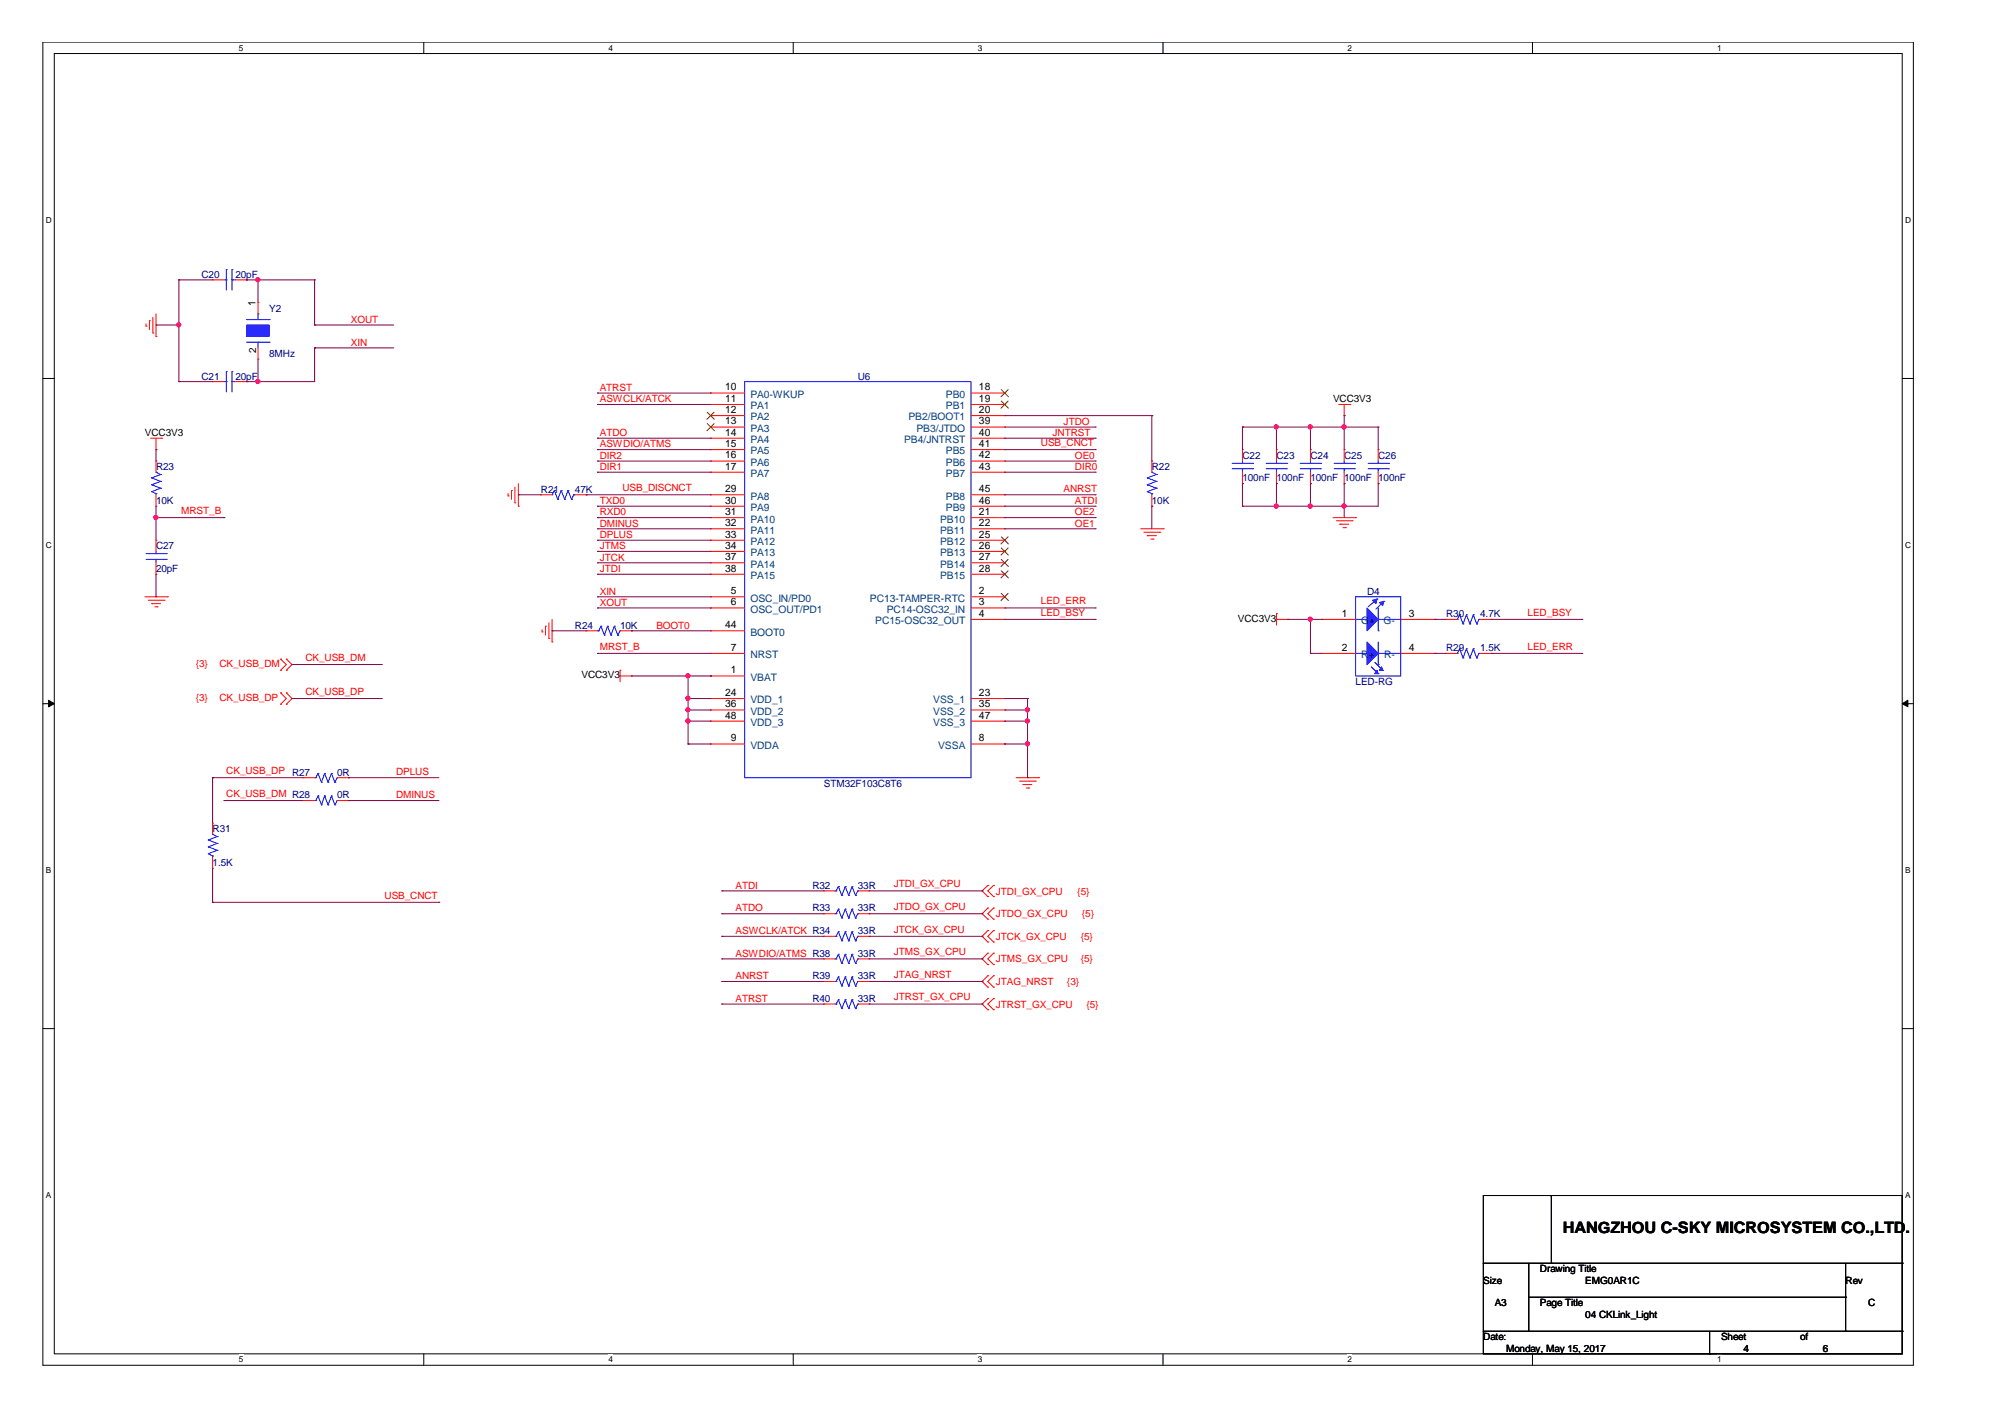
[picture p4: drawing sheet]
<svg xmlns="http://www.w3.org/2000/svg" width="297mm" height="210mm" viewBox="0 0 297 210" stroke-linecap="round" stroke-linejoin="round" font-family="sans-serif">
<path d="M6.3 6.2h277.2v196h-277.2zM8 7.9h273.8v192.6h-273.8z" fill="none" stroke="#000" stroke-width=".15"/>
<g fill="#fff">
<path d="M35.4 6.4h.6v1.4h-.6z"/>
<path d="M35.4 200.7h.6v1.4h-.6z"/>
</g>
<path d="M62.8 6.2v1.7M62.8 200.5v1.7" fill="none" stroke="#000" stroke-width=".15"/>
<g fill="#fff">
<path d="M90.1 6.4h.7v1.4h-.7z"/>
<path d="M90.1 200.7h.7v1.4h-.7z"/>
</g>
<path d="M117.5 6.2v1.7M117.5 200.5v1.7" fill="none" stroke="#000" stroke-width=".15"/>
<g fill="#fff">
<path d="M144.9 6.4h.6v1.4h-.6z"/>
<path d="M144.9 200.7h.6v1.4h-.6z"/>
</g>
<path d="M172.3 6.2v1.7M172.3 200.5v1.7" fill="none" stroke="#000" stroke-width=".15"/>
<g fill="#fff">
<path d="M199.6 6.4h.7v1.4h-.7z"/>
<path d="M199.6 200.7h.7v1.4h-.7z"/>
</g>
<path d="M227 6.2v1.7M227 200.5v1.7" fill="none" stroke="#000" stroke-width=".15"/>
<g fill="#fff">
<path d="M254.4 6.4h.6v1.4h-.6z"/>
<path d="M254.4 200.7h.6v1.4h-.6z"/>
<path d="M6.8 31.9h.8v1.4h-.8z"/>
<path d="M282.2 31.9h.9v1.4h-.9z"/>
<path d="M6.8 80.1h.8v1.4h-.8z"/>
<path d="M282.2 80.1h.9v1.4h-.9z"/>
</g>
<path d="M6.3 56.1h1.7M281.8 56.1h1.7" fill="none" stroke="#000" stroke-width=".15"/>
<g fill="#fff">
<path d="M6.8 128.2h.7v1.4h-.7z"/>
<path d="M282.2 128.2h.8v1.4h-.8z"/>
</g>
<path d="M6.3 104.2h1.7M281.8 104.2h1.7" fill="none" stroke="#000" stroke-width=".15"/>
<g fill="#000" stroke="#000" stroke-width=".15">
<path d="M7.2 103.7l.8 .5-.8 .5z" fill-rule="evenodd"/>
<path d="M281.8 104.2l.9-.5v1z" fill-rule="evenodd"/>
</g>
<g fill="#fff">
<path d="M6.8 176.4h.7v1.4h-.7z"/>
<path d="M282.2 176.4h.8v1.4h-.8z"/>
</g>
<g fill="none" stroke="#000" stroke-width=".15">
<path d="M6.3 152.4h1.7M281.8 152.4h1.7M219.8 177.1h62v23.4h-62zM229.8 177.1v10M219.8 187.1h62M219.8 197.2h62M226.5 197.2h.1M226.5 187.1v10.1M226.5 192.2h46.9M229.8 187.1h.1M253.3 197.2v3.3M273.4 197.2h.1"/>
<path d="M273.4 192.2h.1M273.4 187.1v10.1M281.8 187.1h.1M281.8 197.2h.1M253.3 200.5h.1"/>
</g>
<g fill="none" stroke="#f00" stroke-width=".15">
<path d="M21.6 48.3h.1M21.6 48v.3M22.1 47.5h.1M22.1 47.5v1.3M22.6 49.3h.1M22.6 47v2.3M23.1 49.8h.1M23.1 46.5v3.3M31.5 41.5h.1M31.5 56.5h.1M31.5 41.5h1.7M31.5 56.5h1.7"/>
<path d="M34.9 41.5h1.6M34.9 56.5h1.6M36.5 41.5h.1M36.5 56.5h.1M38.2 44.8h.1M38.2 53.2h.1M38.2 44.8v1.7M38.2 51.5v1.7M105.3 58.2h.1M105.3 59.9h.1M105.3 59.9h5M105.3 58.2h5"/>
<path d="M143.8 59.9h5M143.8 58.2h5M148.8 58.2h.1M148.8 59.9h.1M198.3 59.9h1.7M199.1 59.9v1.7M200 59.9h.1M22.3 64.9h1.7M23.1 66.6h.1M23.1 68.3h.1M23.1 75h.1M23.1 64.9v1.7"/>
<path d="M23.1 68.3v1.6M23.1 73.3v1.7M24 64.9h.1M75.3 73.5h.1M75.3 73.1v.4M75.8 72.7h.1M75.8 72.7v1.3M76.3 74.5h.1M76.3 72.2v2.3M76.8 75h.1M76.8 71.6v3.4M80.1 73.3h.1"/>
<path d="M80.1 73.3h1.7M85.2 73.3h1.6M86.8 73.3h.1M105.3 61.6h.1M105.3 63.3h.1M105.3 64.9h.1M105.3 66.6h.1M105.3 68.3h.1M105.3 69.9h.1M105.3 73.3h.1M105.3 75h.1M105.3 76.7h.1"/>
<path d="M105.3 78.3h.1M105.3 78.3h5M105.3 64.9h5M105.3 76.7h5M105.3 73.3h5M105.3 61.6h5M105.3 63.3h5M105.3 66.6h5M105.3 68.3h5M105.3 69.9h5M105.3 75h5M143.8 78.3h5"/>
<path d="M143.8 64.9h5M143.8 76.7h5M143.8 73.3h5M143.8 61.6h5M143.8 63.3h5M143.8 66.6h5M143.8 68.3h5M143.8 69.9h5M143.8 75h5M148.8 73.3h.1M148.8 75h.1M148.8 76.7h.1"/>
<path d="M148.8 78.3h.1M148.8 61.6h.1M148.8 63.3h.1M148.8 64.9h.1M148.8 66.6h.1M148.8 68.3h.1M148.8 69.9h.1M169 78.3h3.3M169.5 78.8h2.3M170 79.3h.1M170 79.3h1.3M170.5 79.9h.3"/>
<path d="M170.6 68.3h.1M170.6 75h.1M170.6 68.3v1.6M170.6 73.3v1.7M170.8 79.9h.1M171.8 78.8h.1M172.3 78.3h.1M184.1 66.6h.1M184.1 71.6h.1M184.1 66.6v1.7M184.1 69.9v1.7M189.1 66.6h.1"/>
<path d="M189.1 71.6h.1M189.1 66.6v1.7M189.1 69.9v1.7M194.1 66.6h.1M194.1 71.6h.1M194.1 66.6v1.7M194.1 69.9v1.7M197.5 76.7h3.3M198 77.1h2.3M198.5 77.7h.1M198.5 77.7h1.3M199 78.2h.3"/>
<path d="M199.1 61.6h.1M199.1 66.6h.1M199.1 71.6h.1M199.1 66.6v1.7M199.1 69.9v1.7M199.3 78.2h.1M200.3 77.1h.1M200.8 76.7h.1M204.2 66.6h.1M204.2 71.6h.1M204.2 66.6v1.7M204.2 69.9v1.7"/>
<path d="M21.5 88.4h3.3M22 88.9h2.3M22.5 89.4h.1M22.5 89.4h1.3M22.9 89.9h.4M23.1 80h.1M23.1 85.1h.1M23.1 80v1.7M23.1 83.4v1.7M23.3 89.9h.1M24.3 88.9h.1M24.8 88.4h.1"/>
<path d="M41.6 97.6h.1M41.6 99.3h.1M41.6 97.6l.8 .8-.8 .9M42.4 99.3h.1M42.4 97.6h.1M42.4 97.6l.9 .8-.9 .9M80.3 93.6h.1M80.3 93.3v.3M80.8 92.8h.1M80.8 92.8v1.3M81.3 94.6h.1M81.3 92.3v2.3"/>
<path d="M81.8 95.1h.1M81.8 91.8v3.3M86.8 93.4h.1M86.8 93.4h1.7M91.9 99.3h.1M91.9 99.3v1.7M91.9 93.4h1.7M93.6 93.4h.1M105.3 80h.1M105.3 81.7h.1M105.3 83.4h.1M105.3 85.1h.1"/>
<path d="M105.3 88.4h.1M105.3 90.1h.1M105.3 93.4h.1M105.3 96.8h.1M105.3 88.4h5M105.3 96.8h5M105.3 80h5M105.3 81.7h5M105.3 83.4h5M105.3 85.1h5M105.3 90.1h5M105.3 93.4h5"/>
<path d="M143.8 88.4h5M143.8 91.8h5M143.8 80h5M143.8 81.7h5M143.8 83.4h5M143.8 85.1h5M143.8 90.1h5M148.8 88.4h.1M148.8 90.1h.1M148.8 91.8h.1M148.8 80h.1M148.8 81.7h.1"/>
<path d="M148.8 83.4h.1M148.8 85.1h.1M189.1 90.9h.1M189.1 91.8h1.7M189.1 90.9v1.7M190.8 91.8h.1M195.8 91.8h.1M195.8 96.8h.1M195.8 91.8h5M195.8 96.8h5M207.5 91.8h5.1M207.5 96.8h5.1"/>
<path d="M212.6 91.8h.1M212.6 96.8h.1M214.2 96.8h.1M214.2 91.8h.1M214.2 91.8h1.7M214.2 96.8h1.7M219.3 91.8h1.6M219.3 96.8h1.6M220.9 96.8h.1M220.9 91.8h.1M41.6 102.6h.1M41.6 104.3h.1"/>
<path d="M41.6 102.6l.8 .9-.8 .8M42.4 104.3h.1M42.4 102.6h.1M42.4 102.6l.9 .9-.9 .8M44.9 115.2h.1M44.9 118.6h.1M44.9 115.2h1.7M44.9 118.6h1.7M50 115.2h1.6M50 118.6h1.6M51.6 115.2h.1M51.6 118.6h.1"/>
<path d="M91.9 100.1h1.7M93.6 100.1h.1M105.3 100.1h.1M105.3 103.5h.1M105.3 105.2h.1M105.3 106.8h.1M105.3 110.2h.1M105.3 100.1h5M105.3 103.5h5M105.3 105.2h5M105.3 106.8h5M105.3 110.2h5"/>
<path d="M143.8 103.5h5M143.8 105.2h5M143.8 106.8h5M143.8 110.2h5M148.8 110.2h.1M148.8 103.5h.1M148.8 105.2h.1M148.8 106.8h.1M150.5 115.2h3.4M151 115.7h2.4M151.6 116.2h.1M151.6 116.2h1.3"/>
<path d="M152.1 116.7h.3M152.4 116.7h.1M153.4 115.7h.1M153.9 115.2h.1M31.5 121.9h.1M31.5 128.6h.1M31.5 121.9v1.7M31.5 127v1.6M122 132h.1M122 135.4h.1M122 138.7h.1M122 132h1.7"/>
<path d="M122 135.4h1.7M122 138.7h1.7M127.1 132h1.6M127.1 135.4h1.6M127.1 138.7h1.6M128.7 132h.1M128.7 135.4h.1M128.7 138.7h.1M146.3 131.2h.1M146.3 132.8h.1M146.3 134.5h.1M146.3 136.2h.1"/>
<path d="M146.3 137.9h.1M146.3 139.5h.1M146.3 131.2l-.8 .8 .8 .8M146.3 134.5l-.8 .9 .8 .8M146.3 137.9l-.8 .8 .8 .8M147.2 132.8h.1M147.2 131.2h.1M147.2 136.2h.1M147.2 134.5h.1M147.2 139.5h.1M147.2 137.9h.1M147.2 131.2l-.9 .8 .9 .8"/>
<path d="M147.2 134.5l-.9 .9 .9 .8M147.2 137.9l-.9 .8 .9 .8M122 148.7h.1M122 142h.1M122 145.4h.1M122 148.7h1.7M122 142h1.7M122 145.4h1.7M127.1 148.7h1.6M127.1 142h1.6M127.1 145.4h1.6M128.7 148.7h.1"/>
<path d="M128.7 142h.1M128.7 145.4h.1M146.3 141.2h.1M146.3 142.9h.1M146.3 147.9h.1M146.3 149.6h.1M146.3 144.5h.1M146.3 146.2h.1M146.3 141.2l-.8 .8 .8 .9M146.3 147.9l-.8 .8 .8 .9M146.3 144.5l-.8 .9 .8 .8M147.2 142.9h.1"/>
<path d="M147.2 141.2h.1M147.2 149.6h.1M147.2 147.9h.1M147.2 146.2h.1M147.2 144.5h.1M147.2 141.2l-.9 .8 .9 .9M147.2 147.9l-.9 .8 .9 .9M147.2 144.5l-.9 .9 .9 .8"/>
</g>
<g fill="none" stroke="#00f" stroke-width=".15">
<path d="M33.5 39.9h.1M33.5 39.9v3.1M34.4 39.9h.1M34.4 39.9v3.1M33.2 41.5h.3M33.2 56.5h.3M33.5 41.5h.1M33.5 56.5h.1M33.5 55h.1M33.5 55v3.1M34.4 41.5h.1M34.4 55h.1"/>
<path d="M34.4 56.5h.1M34.4 41.5h.5M34.4 55v3.1M34.4 56.5h.5M36.5 47.3h3.4M36.5 50.7h3.4M38.2 46.5h.1M38.2 50.7h.1M38.2 46.5v.8M38.2 50.7v.8M39.9 47.3h.1M39.9 50.7h.1"/>
<path d="M110.3 56.5h33.5v58.7h-33.5zM22.5 72.8h.1M22.5 71.8h.1M22.5 70.8h.1M22.5 72.8l.6 .3M22.5 71.8l1.3 .5M22.5 70.8l1.3 .5M23.1 69.9h.1M23.1 73.1h.1M23.1 73.1v.2M23.1 69.9l.7 .4M23.8 72.3h.1"/>
<path d="M23.8 71.3h.1M23.8 70.3h.1M23.8 72.3l-1.3 .5M23.8 71.3l-1.3 .5M23.8 70.3l-1.3 .5M81.8 73.3h.1M82.1 72.7h.1M82.1 72.7l.5 1.3M82.1 72.7l-.3 .6M82.6 74h.1M83.1 72.7h.1M83.1 72.7l.6 1.3"/>
<path d="M83.1 72.7l-.5 1.3M83.7 74h.1M84.2 72.7h.1M84.2 72.7l.5 1.3M84.2 72.7l-.5 1.3M84.7 74h.1M85 73.3h.1M85 73.3l-.3 .7M85 73.3h.2M170 72.8h.1M170 71.8h.1M170 70.8h.1"/>
<path d="M170 72.8l.6 .3M170 71.8l1.3 .5M170 70.8l1.3 .5M170.6 69.9h.1M170.6 73.1h.1M170.6 69.9l.7 .4M170.6 73.1v.2M171.3 72.3h.1M171.3 71.3h.1M171.3 70.3h.1M171.3 72.3l-1.3 .5M171.3 71.3l-1.3 .5"/>
<path d="M171.3 70.3l-1.3 .5M182.5 69.4h3.1M182.5 68.6h3.1M184.1 68.6h.1M184.1 69.4h.1M184.1 68.3v.3M184.1 69.4v.5M185.6 69.4h.1M185.6 68.6h.1M187.6 69.4h3M187.6 68.6h3M189.1 68.6h.1"/>
<path d="M189.1 69.4h.1M189.1 68.3v.3M189.1 69.4v.5M190.6 69.4h.1M190.6 68.6h.1M192.6 69.4h3M192.6 68.6h3M194.1 68.6h.1M194.1 69.4h.1M194.1 68.3v.3M194.1 69.4v.5M195.6 69.4h.1"/>
<path d="M195.6 68.6h.1M197.7 69.4h3M197.7 68.6h3M199.1 68.6h.1M199.1 69.4h.1M199.1 68.3v.3M199.1 69.4v.5M200.7 69.4h.1M200.7 68.6h.1M202.7 69.4h3M202.7 68.6h3M204.2 68.6h.1"/>
<path d="M204.2 69.4h.1M204.2 68.3v.3M204.2 69.4v.5M205.7 69.4h.1M205.7 68.6h.1M21.6 82.9h3M21.6 82h3M23.1 82h.1M23.1 82.9h.1M23.1 81.7v.3M23.1 82.9v.5M24.6 82.9h.1"/>
<path d="M24.6 82h.1M88.5 93.4h.2M88.7 93.4h.1M89 92.8h.1M89 92.8l-.3 .6M89 92.8l.5 1.3M89.5 94.1h.1M90 92.8h.1M90 92.8l-.5 1.3M90 92.8l.5 1.3M90.5 94.1h.1M91 92.8h.1"/>
<path d="M91 92.8l-.5 1.3M91 92.8l.5 1.3M91.5 94.1h.1M91.9 93.4h.1M91.9 93.4l-.4 .7M200.8 88.4h6.7v11.7h-6.7zM200.8 91.8h.1M200.8 96.8h.1M200.8 96.8h1.7M200.8 91.8h1.7M200.8 91.8v5M202.5 96.8h.1"/>
<path d="M203.2 98.8l1 1M203.7 98.1l1.2 1.2M204 88.7h.1M204 88.7l-1.3 1.2M204.2 93.4h.1M204.2 98.4h.1M204.2 99.8h.1M204.2 90.1v3.3M204.2 95.1v3.3M204.2 96.8h3.3M204.2 91.8h3.3M204.9 99.3h.1"/>
<path d="M205 89.1h.1M205 89.1l-1.2 1.1M207.5 91.8h.1M207.5 96.8h.1M215.9 96.8h.1M215.9 91.8h.1M216.2 96.1h.1M216.2 91.1h.1M216.2 96.1l.5 1.4M216.2 96.1l-.3 .7M216.2 91.1l.5 1.3M216.2 91.1l-.3 .7"/>
<path d="M216.7 97.5h.1M216.7 92.4h.1M217.3 96.1h.1M217.3 91.1h.1M217.3 96.1l.5 1.4M217.3 96.1l-.6 1.4M217.3 91.1l.5 1.3M217.3 91.1l-.6 1.3M217.8 97.5h.1M217.8 92.4h.1M218.3 96.1h.1M218.3 91.1h.1"/>
<path d="M218.3 96.1l.5 1.4M218.3 96.1l-.5 1.4M218.3 91.1l.5 1.3M218.3 91.1l-.5 1.3M218.8 97.5h.1M218.8 92.4h.1M219.1 96.8h.1M219.1 91.8h.1M219.1 96.8l-.3 .7M219.1 96.8h.2M219.1 91.8h.2M219.1 91.8l-.3 .6"/>
<path d="M46.6 115.2h.2M46.6 118.6h.2M46.8 115.2h.1M46.8 118.6h.1M47.1 114.6h.1M47.1 117.9h.1M47.1 114.6l-.3 .6M47.1 114.6l.5 1.3M47.1 117.9l-.3 .7M47.1 117.9l.5 1.3M47.6 115.9h.1M47.6 119.2h.1"/>
<path d="M48.1 114.6h.1M48.1 117.9h.1M48.1 114.6l-.5 1.3M48.1 114.6l.5 1.3M48.1 117.9l-.5 1.3M48.1 117.9l.5 1.3M48.6 115.9h.1M48.6 119.2h.1M49.1 114.6h.1M49.1 117.9h.1M49.1 114.6l-.5 1.3M49.1 114.6l.5 1.3"/>
<path d="M49.1 117.9l-.5 1.3M49.1 117.9l.5 1.3M49.6 115.9h.1M49.6 119.2h.1M50 115.2h.1M50 118.6h.1M50 115.2l-.4 .7M50 118.6l-.4 .6M30.9 126.5h.1M30.9 125.4h.1M30.9 124.4h.1M30.9 126.5l.6 .3"/>
<path d="M30.9 125.4l1.3 .6M30.9 124.4l1.3 .5M31.5 123.6h.1M31.5 126.8h.1M31.5 123.6l.7 .3M31.5 126.8v.2M32.2 126h.1M32.2 124.9h.1M32.2 123.9h.1M32.2 126l-1.3 .5M32.2 124.9l-1.3 .5M32.2 123.9l-1.3 .5"/>
<path d="M123.7 132h.2M123.7 135.4h.2M123.7 138.7h.2M123.9 132h.1M123.9 135.4h.1M123.9 138.7h.1M124.2 131.3h.1M124.2 134.7h.1M124.2 138h.1M124.2 131.3l-.3 .7M124.2 131.3l.5 1.3M124.2 134.7l-.3 .7"/>
<path d="M124.2 134.7l.5 1.3M124.2 138l-.3 .7M124.2 138l.5 1.4M124.7 132.6h.1M124.7 136h.1M124.7 139.4h.1M125.2 131.3h.1M125.2 134.7h.1M125.2 138h.1M125.2 131.3l-.5 1.3M125.2 131.3l.5 1.3M125.2 134.7l-.5 1.3"/>
<path d="M125.2 134.7l.5 1.3M125.2 138l-.5 1.4M125.2 138l.5 1.4M125.7 132.6h.1M125.7 136h.1M125.7 139.4h.1M126.2 131.3h.1M126.2 134.7h.1M126.2 138h.1M126.2 131.3l-.5 1.3M126.2 131.3l.5 1.3M126.2 134.7l-.5 1.3"/>
<path d="M126.2 134.7l.5 1.3M126.2 138l-.5 1.4M126.2 138l.5 1.4M126.7 132.6h.1M126.7 136h.1M126.7 139.4h.1M127.1 132h.1M127.1 135.4h.1M127.1 138.7h.1M127.1 132l-.4 .6M127.1 135.4l-.4 .6M127.1 138.7l-.4 .7"/>
<path d="M123.7 148.7h.2M123.7 142h.2M123.7 145.4h.2M123.9 148.7h.1M123.9 142h.1M123.9 145.4h.1M124.2 148.1h.1M124.2 141.4h.1M124.2 144.7h.1M124.2 148.1l-.3 .6M124.2 148.1l.5 1.3M124.2 141.4l-.3 .6"/>
<path d="M124.2 141.4l.5 1.3M124.2 144.7l-.3 .7M124.2 144.7l.5 1.4M124.7 149.4h.1M124.7 142.7h.1M124.7 146.1h.1M125.2 148.1h.1M125.2 141.4h.1M125.2 144.7h.1M125.2 148.1l-.5 1.3M125.2 148.1l.5 1.3M125.2 141.4l-.5 1.3"/>
<path d="M125.2 141.4l.5 1.3M125.2 144.7l-.5 1.4M125.2 144.7l.5 1.4M125.7 149.4h.1M125.7 142.7h.1M125.7 146.1h.1M126.2 148.1h.1M126.2 141.4h.1M126.2 144.7h.1M126.2 148.1l-.5 1.3M126.2 148.1l.5 1.3M126.2 141.4l-.5 1.3"/>
<path d="M126.2 141.4l.5 1.3M126.2 144.7l-.5 1.4M126.2 144.7l.5 1.4M126.7 149.4h.1M126.7 142.7h.1M126.7 146.1h.1M127.1 148.7h.1M127.1 142h.1M127.1 145.4h.1M127.1 148.7l-.4 .7M127.1 142l-.4 .7M127.1 145.4l-.4 .7"/>
</g>
<g fill="#00f" stroke="#00f" stroke-width=".15">
<path d="M36.5 48.1h3.4v1.7h-3.4z" fill-rule="evenodd"/>
<path d="M202.5 90.1l1.7 1.7-1.7 1.6z" fill-rule="evenodd"/>
<path d="M202.5 95.1l1.7 1.7-1.7 1.6z" fill-rule="evenodd"/>
<path d="M203.3 88.9l.7-.2-.2 .7z" fill-rule="evenodd"/>
<path d="M204.3 89.3l.7-.2-.1 .6z" fill-rule="evenodd"/>
<path d="M204.7 98.8l.2 .5h-.6z" fill-rule="evenodd"/>
<path d="M204 99.3l.2 .5h-.5z" fill-rule="evenodd"/>
</g>
<g fill="none" stroke="#804000" stroke-width=".15">
<path d="M148.3 57.7l1.1 1.1M148.3 59.4l1.1 1.1M149.4 57.7l-1.1 1.1M149.4 59.4l-1.1 1.1M104.8 61.1l1 1M104.8 62.8l1 1M105.8 61.1l-1.1 1M105.8 62.8l-1.1 1M148.3 79.5l1.1 1.1M149.4 79.5l-1.1 1.1M148.3 87.9l1.1 1.1M148.3 81.2l1.1 1"/>
<path d="M148.3 82.9l1.1 1M148.3 84.6l1.1 1M149.4 87.9l-1.1 1.1M149.4 81.2l-1.1 1M149.4 82.9l-1.1 1M149.4 84.6l-1.1 1"/>
</g>
<g fill="none" stroke="#800040" stroke-width=".15">
<path d="M23.1 48.1h.1M23.1 48.1h3.4M26.5 56.5h.1M26.5 41.5h.1M26.5 48.1h.1M26.5 41.5h5M26.5 56.5h5M26.5 41.5v15M36.5 41.5h.1M36.5 56.5h.1M36.5 41.5h10.1M38.2 41.5h.1"/>
<path d="M38.2 56.5h.1M38.2 41.5v3.3M38.2 53.2v3.3M46.6 41.5h.1M46.6 48.1h.1M46.6 51.5h.1M46.6 51.5v5h-10.1M46.6 48.1h11.7M46.6 41.5v6.6M46.6 51.5h11.7M88.5 58.2h.1M88.5 59.9h.1"/>
<path d="M88.5 58.2h16.8M88.5 59.9h16.8M23.1 76.7h.1M23.1 66.6h.1M23.1 76.7h10.1M23.1 66.6v1.7M23.1 75v5M33.2 76.7h.1M76.8 73.3h.1M76.8 73.3h3.3M86.8 73.3h.1M86.8 73.3h18.5"/>
<path d="M88.5 64.9h.1M88.5 66.6h.1M88.5 68.3h.1M88.5 69.9h.1M88.5 75h.1M88.5 76.7h.1M88.5 78.3h.1M88.5 64.9h16.8M88.5 66.6h16.8M88.5 68.3h16.8M88.5 69.9h16.8M88.5 75h16.8"/>
<path d="M88.5 76.7h16.8M88.5 78.3h16.8M148.8 64.9h13.5M148.8 66.6h13.5M148.8 68.3h13.5M148.8 69.9h13.5M148.8 73.3h13.5M148.8 75h13.5M148.8 76.7h13.5M148.8 78.3h13.5M148.8 63.3h13.5M148.8 61.6h21.8"/>
<path d="M162.3 78.3h.1M162.3 76.7h.1M162.3 75h.1M162.3 73.3h.1M162.3 69.9h.1M162.3 68.3h.1M162.3 64.9h.1M162.3 63.3h.1M162.3 66.6h.1M170.6 61.6h.1M170.6 75h.1M170.6 61.6v6.7"/>
<path d="M170.6 75v3.3M184.1 71.6h.1M184.1 75h.1M184.1 63.3h.1M184.1 63.3h20.1M184.1 63.3v3.3M184.1 71.6v3.4M189.1 71.6h.1M189.1 75h.1M189.1 63.3h.1M189.1 63.3v3.3M189.1 71.6v3.4"/>
<path d="M194.1 71.6h.1M194.1 75h.1M194.1 63.3h.1M194.1 63.3v3.3M194.1 71.6v3.4M199.1 71.6h.1M199.1 75h.1M199.1 63.3h.1M199.1 61.6h.1M199.1 61.6v5M199.1 71.6v5.1M204.2 71.6h.1"/>
<path d="M204.2 63.3h.1M204.2 71.6v3.4h-20.1M204.2 63.3v3.3M23.1 88.4h.1M23.1 85.1v3.3M43.3 98.4h.1M43.3 98.4h13.3M81.8 93.4h.1M81.8 93.4h5M88.5 80h.1M88.5 81.7h.1M88.5 83.4h.1"/>
<path d="M88.5 85.1h.1M88.5 88.4h.1M88.5 90.1h.1M88.5 96.8h.1M88.5 80h16.8M88.5 81.7h16.8M88.5 83.4h16.8M88.5 85.1h16.8M88.5 88.4h16.8M88.5 90.1h16.8M88.5 96.8h16.8M93.6 93.4h.1"/>
<path d="M93.6 93.4h11.7M148.8 90.1h13.5M148.8 91.8h13.5M162.3 91.8h.1M162.3 90.1h.1M190.8 91.8h.1M190.8 91.8h5M194.1 96.8h.1M194.1 91.8h.1M194.1 96.8h1.7M194.1 91.8v5M195.8 91.8h.1"/>
<path d="M212.6 91.8h.1M212.6 96.8h.1M212.6 96.8h1.6M212.6 91.8h1.6M220.9 96.8h13.5M220.9 91.8h13.5M234.4 96.8h.1M234.4 91.8h.1M31.5 115.2h.1M31.5 115.2h13.4M31.5 115.2v6.7M33.2 118.6h.1"/>
<path d="M33.2 118.6h11.7M43.3 103.5h.1M43.3 103.5h13.3M51.6 115.2h.1M51.6 118.6h.1M51.6 115.2h13.4M51.6 118.6h13.4M93.6 100.1h11.7M101.9 110.2h.1M101.9 103.5h.1M101.9 105.2h.1M101.9 106.8h.1"/>
<path d="M101.9 100.1h.1M101.9 110.2h3.4M101.9 100.1v10.1M101.9 103.5h3.4M101.9 105.2h3.4M101.9 106.8h3.4M105.3 100.1h.1M148.8 110.2h.1M148.8 110.2h3.4M148.8 103.5h3.4M148.8 105.2h3.4M148.8 106.8h3.4"/>
<path d="M152.2 103.5h.1M152.2 105.2h.1M152.2 106.8h.1M152.2 110.2h.1M152.2 115.2h.1M152.2 103.5v11.7M31.5 133.7h.1M31.5 128.6v5.1M31.5 133.7h33.5M65 133.7h.1M106.9 132h.1M106.9 135.4h.1"/>
<path d="M106.9 138.7h.1M106.9 132h15.1M106.9 135.4h15.1M106.9 138.7h15.1M128.7 132h16.8M128.7 135.4h16.8M128.7 138.7h16.8M145.5 132h.1M145.5 135.4h.1M145.5 138.7h.1M106.9 142h.1M106.9 148.7h.1"/>
<path d="M106.9 145.4h.1M106.9 142h15.1M106.9 148.7h15.1M106.9 145.4h15.1M128.7 142h16.8M128.7 148.7h16.8M128.7 145.4h16.8M145.5 142h.1M145.5 148.7h.1M145.5 145.4h.1"/>
</g>
<g fill="#f0f" stroke="#f0f" stroke-width=".15">
<circle cx="101.9" cy="103.5" r=".32"/>
<circle cx="101.9" cy="105.1" r=".32"/>
<circle cx="101.9" cy="106.8" r=".32"/>
<circle cx="101.9" cy="100.1" r=".32"/>
<circle cx="152.2" cy="110.2" r=".32"/>
<circle cx="152.2" cy="105.1" r=".32"/>
<circle cx="152.2" cy="106.8" r=".32"/>
<circle cx="26.5" cy="48.1" r=".32"/>
<circle cx="38.2" cy="41.4" r=".32"/>
<circle cx="38.2" cy="56.5" r=".32"/>
<circle cx="23.1" cy="76.7" r=".32"/>
<circle cx="199.1" cy="75" r=".32"/>
<circle cx="194.1" cy="75" r=".32"/>
<circle cx="189.1" cy="75" r=".32"/>
<circle cx="189.1" cy="63.2" r=".32"/>
<circle cx="199.1" cy="63.2" r=".32"/>
<circle cx="194.1" cy="63.2" r=".32"/>
<circle cx="194.1" cy="91.7" r=".32"/>
</g>
<text font-size="2.3" x="231.5" y="182.6">HANGZHOU C-SKY MICROSYSTEM CO.,LTD.</text>
<g font-size="1.5" fill="#000080">
<text x="29.8" y="41.1">C20</text>
<text x="34.9" y="41.1">20pF</text>
<text x="39.9" y="46.2">Y2</text>
<text x="39.9" y="52.9">8MHz</text>
<text x="29.8" y="56.2">C21</text>
<text x="34.9" y="56.2">20pF</text>
<text x="127.1" y="56.2">U6</text>
<text x="23.1" y="69.7">R23</text>
<text x="170.6" y="69.7">R22</text>
<text x="184.1" y="68">C22</text>
<text x="184.1" y="71.3">100nF 100nF 100nF 100nF 100nF</text>
<text x="189.1" y="68">C23</text>
<text x="194.1" y="68">C24</text>
<text x="199.1" y="68">C25</text>
<text x="204.2" y="68">C26</text>
<text x="23.1" y="74.6">10K</text>
<text x="80.1" y="73">R21</text>
<text x="85.2" y="73">47K</text>
<text x="170.6" y="74.6">10K</text>
<text x="23.1" y="81.4">C27</text>
<text x="23.1" y="84.7">20pF</text>
<text x="202.5" y="88.1">D4</text>
<text x="85.2" y="93.1">R24</text>
<text x="91.9" y="93.1">10K</text>
<text x="214.2" y="91.4">R30</text>
<text x="219.3" y="91.4">4.7K</text>
<text x="200.8" y="101.5">LED-RG</text>
<text x="214.2" y="96.4">R29</text>
<text x="219.3" y="96.4">1.5K</text>
<text x="50" y="114.9">0R</text>
<text x="50" y="118.3">0R</text>
<text x="122" y="116.6">STM32F103C8T6</text>
<text x="31.5" y="123.3">R31</text>
<text x="31.5" y="128.3">1.5K</text>
<text x="120.4" y="131.7">R32</text>
<text x="127.1" y="131.7">33R</text>
<text x="120.4" y="135">R33</text>
<text x="127.1" y="135">33R</text>
<text x="127.1" y="138.4">33R</text>
<text x="127.1" y="141.7">33R</text>
<text x="120.4" y="148.4">R40</text>
<text x="120.4" y="145.1">R39</text>
<text x="127.1" y="148.4">33R</text>
<text x="127.1" y="145.1">33R</text>
</g>
<g font-size="1.5">
<text x="37.8" y="45.3" transform="rotate(-90 37.8 45.3)">1</text>
<text x="37.9" y="52.3" transform="rotate(-90 37.9 52.3)">2</text>
<text x="107.4" y="57.8">10</text>
<text x="107.4" y="59.5">11</text>
<text x="145" y="57.8">18</text>
<text x="145" y="59.5">19</text>
<text x="197.5" y="59.6">VCC3V3</text>
<text x="21.5" y="64.6">VCC3V3</text>
<text x="107.4" y="61.2">12</text>
<text x="107.4" y="62.9">13</text>
<text x="107.4" y="64.5">14</text>
<text x="145" y="61.2">20</text>
<text x="145" y="62.9">39</text>
<text x="145" y="64.5">40</text>
<text x="107.4" y="66.2">15</text>
<text x="107.4" y="67.9">16</text>
<text x="107.4" y="69.6">17</text>
<text x="145" y="66.2">41</text>
<text x="145" y="67.9">42</text>
<text x="145" y="69.6">43</text>
<text x="107.4" y="72.9">29</text>
<text x="107.4" y="74.6">30</text>
<text x="107.4" y="76.3">31</text>
<text x="107.4" y="77.9">32</text>
<text x="145" y="76.3">21</text>
<text x="145" y="77.9">22</text>
<text x="145" y="72.9">45</text>
<text x="145" y="74.6">46</text>
<text x="107.4" y="79.6">33</text>
<text x="107.4" y="81.3">34</text>
<text x="107.4" y="83">37</text>
<text x="145" y="79.6">25</text>
<text x="145" y="81.3">26</text>
<text x="145" y="83">27</text>
<text x="107.4" y="84.7">38</text>
<text x="108.3" y="88">5</text>
<text x="108.3" y="89.7">6</text>
<text x="145" y="88">2</text>
<text x="145" y="89.7">3</text>
<text x="145" y="84.7">28</text>
<text x="107.4" y="93.1">44</text>
<text x="145" y="91.4">4</text>
<text x="183.4" y="92.1">VCC3V3</text>
<text x="198.8" y="91.4">1</text>
<text x="208.7" y="91.4">3</text>
<text x="86.1" y="100.5">VCC3V3</text>
<text x="108.3" y="96.4">7</text>
<text x="108.3" y="99.8">1</text>
<text x="198.8" y="96.4">2</text>
<text x="208.7" y="96.4">4</text>
<text x="107.4" y="103.1">24</text>
<text x="107.4" y="104.8">36</text>
<text x="107.4" y="106.4">48</text>
<text x="145" y="103.1">23</text>
<text x="145" y="104.8">35</text>
<text x="145" y="106.4">47</text>
<text x="108.3" y="109.8">9</text>
<text x="145" y="109.8">8</text>
<text x="219.8" y="190.2">Size</text>
<text x="228.1" y="188.5">Drawing Title</text>
<text x="234.9" y="190.2">EMG0AR1C</text>
<text x="273.4" y="190.2">Rev</text>
<text x="221.4" y="193.5">A3</text>
<text x="228.1" y="193.5">Page Title</text>
<text x="234.9" y="195.2">04 CKLink_Light</text>
<text x="276.8" y="193.5">C</text>
<text x="219.8" y="198.6">Date:</text>
<text x="223.1" y="200.2">Monday, May 15, 2017</text>
<text x="255" y="198.6">Sheet</text>
<text x="258.3" y="200.2">4</text>
<text x="266.7" y="198.6">of</text>
<text x="270" y="200.2">6</text>
</g>
<g font-size="1.5" fill="#f00">
<text x="52" y="47.8">XOUT</text>
<text x="52" y="51.2">XIN</text>
<text x="88.9" y="57.9">ATRST</text>
<text x="88.9" y="59.6">ASWCLK/ATCK</text>
<text x="88.9" y="64.6">ATDO</text>
<text x="155.9" y="64.6">JNTRST</text>
<text x="157.6" y="62.9">JTDO</text>
<text x="88.9" y="66.3">ASWDIO/ATMS</text>
<text x="88.9" y="68">DIR2</text>
<text x="88.9" y="69.6">DIR1</text>
<text x="154.2" y="66.1">USB_CNCT</text>
<text x="159.3" y="69.6">DIR0</text>
<text x="159.3" y="68">OE0</text>
<text x="26.8" y="76.1">MRST_B</text>
<text x="88.9" y="74.6">TXD0</text>
<text x="88.9" y="76.3">RXD0</text>
<text x="88.9" y="78">DMINUS</text>
<text x="92.2" y="72.7">USB_DISCNCT</text>
<text x="157.6" y="73">ANRST</text>
<text x="159.3" y="78">OE1</text>
<text x="159.3" y="76.3">OE2</text>
<text x="159.3" y="74.6">ATDI</text>
<text x="88.9" y="79.7">DPLUS</text>
<text x="88.9" y="81.3">JTMS</text>
<text x="88.9" y="83">JTCK</text>
<text x="88.9" y="84.7">JTDI</text>
<text x="88.9" y="88.1">XIN</text>
<text x="88.9" y="89.7">XOUT</text>
<text x="154.2" y="89.5">LED_ERR</text>
<text x="97.2" y="93.1">BOOT0</text>
<text x="154.2" y="91.2">LED_BSY</text>
<text x="226.3" y="91.2">LED_BSY</text>
<text x="29" y="98.8">{3}</text>
<text x="32.5" y="98.8">CK_USB_DM</text>
<text x="45.3" y="97.9">CK_USB_DM</text>
<text x="88.9" y="96.2">MRST_B</text>
<text x="226.3" y="96.2">LED_ERR</text>
<text x="29" y="103.8">{3}</text>
<text x="32.5" y="103.8">CK_USB_DP</text>
<text x="45.3" y="102.9">CK_USB_DP</text>
<text x="33.5" y="114.7">CK_USB_DP R27</text>
<text x="33.5" y="118">CK_USB_DM R28</text>
<text x="58.7" y="114.9">DPLUS</text>
<text x="58.7" y="118.3">DMINUS</text>
<text x="109" y="131.6">ATDI</text>
<text x="132.4" y="131.4">JTDI_GX_CPU</text>
<text x="57" y="133.1">USB_CNCT</text>
<text x="109" y="135">ATDO</text>
<text x="132.4" y="134.8">JTDO_GX_CPU</text>
<text x="147.5" y="132.5">JTDI_GX_CPU</text>
<text x="147.5" y="135.9">JTDO_GX_CPU</text>
<text x="159.6" y="132.5">{5}</text>
<text x="160.3" y="135.9">{5}</text>
<text x="109" y="138.4">ASWCLK/ATCK R34</text>
<text x="109" y="141.7">ASWDIO/ATMS R38</text>
<text x="132.4" y="138.1">JTCK_GX_CPU</text>
<text x="132.4" y="141.5">JTMS_GX_CPU</text>
<text x="147.5" y="139.2">JTCK_GX_CPU</text>
<text x="147.5" y="142.6">JTMS_GX_CPU</text>
<text x="160.1" y="139.2">{5}</text>
<text x="160.1" y="142.6">{5}</text>
<text x="109" y="148.4">ATRST</text>
<text x="109" y="145">ANRST</text>
<text x="132.4" y="148.2">JTRST_GX_CPU</text>
<text x="132.4" y="144.8">JTAG_NRST</text>
<text x="147.5" y="149.3">JTRST_GX_CPU</text>
<text x="147.5" y="145.9">JTAG_NRST</text>
<text x="158.1" y="145.9">{3}</text>
<text x="161" y="149.3">{5}</text>
</g>
<g font-size="1.5" fill="#004080">
<text x="111.2" y="58.9">PA0-WKUP</text>
<text x="140.1" y="58.9">PB0</text>
<text x="111.2" y="60.6">PA1</text>
<text x="111.2" y="62.3">PA2</text>
<text x="111.2" y="64">PA3</text>
<text x="111.2" y="65.6">PA4</text>
<text x="133.9" y="65.6">PB4/JNTRST</text>
<text x="134.6" y="62.3">PB2/BOOT1</text>
<text x="135.8" y="64">PB3/JTDO</text>
<text x="140.1" y="60.6">PB1</text>
<text x="111.2" y="67.3">PA5</text>
<text x="111.2" y="69">PA6</text>
<text x="111.2" y="70.7">PA7</text>
<text x="140.1" y="67.3">PB5</text>
<text x="140.1" y="69">PB6</text>
<text x="140.1" y="70.7">PB7</text>
<text x="111.2" y="74">PA8</text>
<text x="111.2" y="75.7">PA9</text>
<text x="111.2" y="77.4">PA10</text>
<text x="139.3" y="77.4">PB10</text>
<text x="140.1" y="74">PB8</text>
<text x="140.1" y="75.7">PB9</text>
<text x="111.2" y="79.1">PA11</text>
<text x="111.2" y="80.7">PA12</text>
<text x="111.2" y="82.4">PA13</text>
<text x="139.3" y="79.1">PB11</text>
<text x="139.3" y="80.7">PB12</text>
<text x="139.3" y="82.4">PB13</text>
<text x="111.2" y="84.1">PA14</text>
<text x="111.2" y="85.8">PA15</text>
<text x="111.2" y="89.1">OSC_IN/PD0</text>
<text x="128.9" y="89.1">PC13-TAMPER-RTC</text>
<text x="139.3" y="84.1">PB14</text>
<text x="139.3" y="85.8">PB15</text>
<text x="111.2" y="90.8">OSC_OUT/PD1</text>
<text x="111.2" y="94.2">BOOT0</text>
<text x="129.7" y="92.5">PC15-OSC32_OUT</text>
<text x="131.4" y="90.8">PC14-OSC32_IN</text>
<text x="201.7" y="92.5">G+</text>
<text x="205" y="92.5">G-</text>
<text x="111.2" y="97.5">NRST</text>
<text x="111.2" y="100.9">VBAT</text>
<text x="201.7" y="97.5">R+</text>
<text x="205.1" y="97.5">R-</text>
<text x="111.2" y="104.2">VDD_1</text>
<text x="111.2" y="105.9">VDD_2</text>
<text x="111.2" y="107.5">VDD_3</text>
<text x="138.3" y="104.2">VSS_1</text>
<text x="138.3" y="105.9">VSS_2</text>
<text x="138.3" y="107.5">VSS_3</text>
<text x="111.2" y="110.9">VDDA</text>
<text x="139" y="110.9">VSSA</text>
</g>
<g font-size="1.2">
<text x="35.4" y="7.5">5</text>
<text x="90.1" y="7.5">4</text>
<text x="144.9" y="7.5">3</text>
<text x="199.6" y="7.5">2</text>
<text x="254.4" y="7.5">1</text>
<text x="6.8" y="33.1">D</text>
<text x="282.2" y="33.1">D</text>
<text x="6.8" y="81.2">C</text>
<text x="282.2" y="81.2">C</text>
<text x="6.8" y="129.4">B</text>
<text x="282.2" y="129.4">B</text>
<text x="6.8" y="177.5">A</text>
<text x="282.2" y="177.5">A</text>
<text x="35.4" y="201.8">5</text>
<text x="90.1" y="201.8">4</text>
<text x="144.9" y="201.8">3</text>
<text x="199.6" y="201.8">2</text>
<text x="254.4" y="201.8">1</text>
</g>
</svg>
